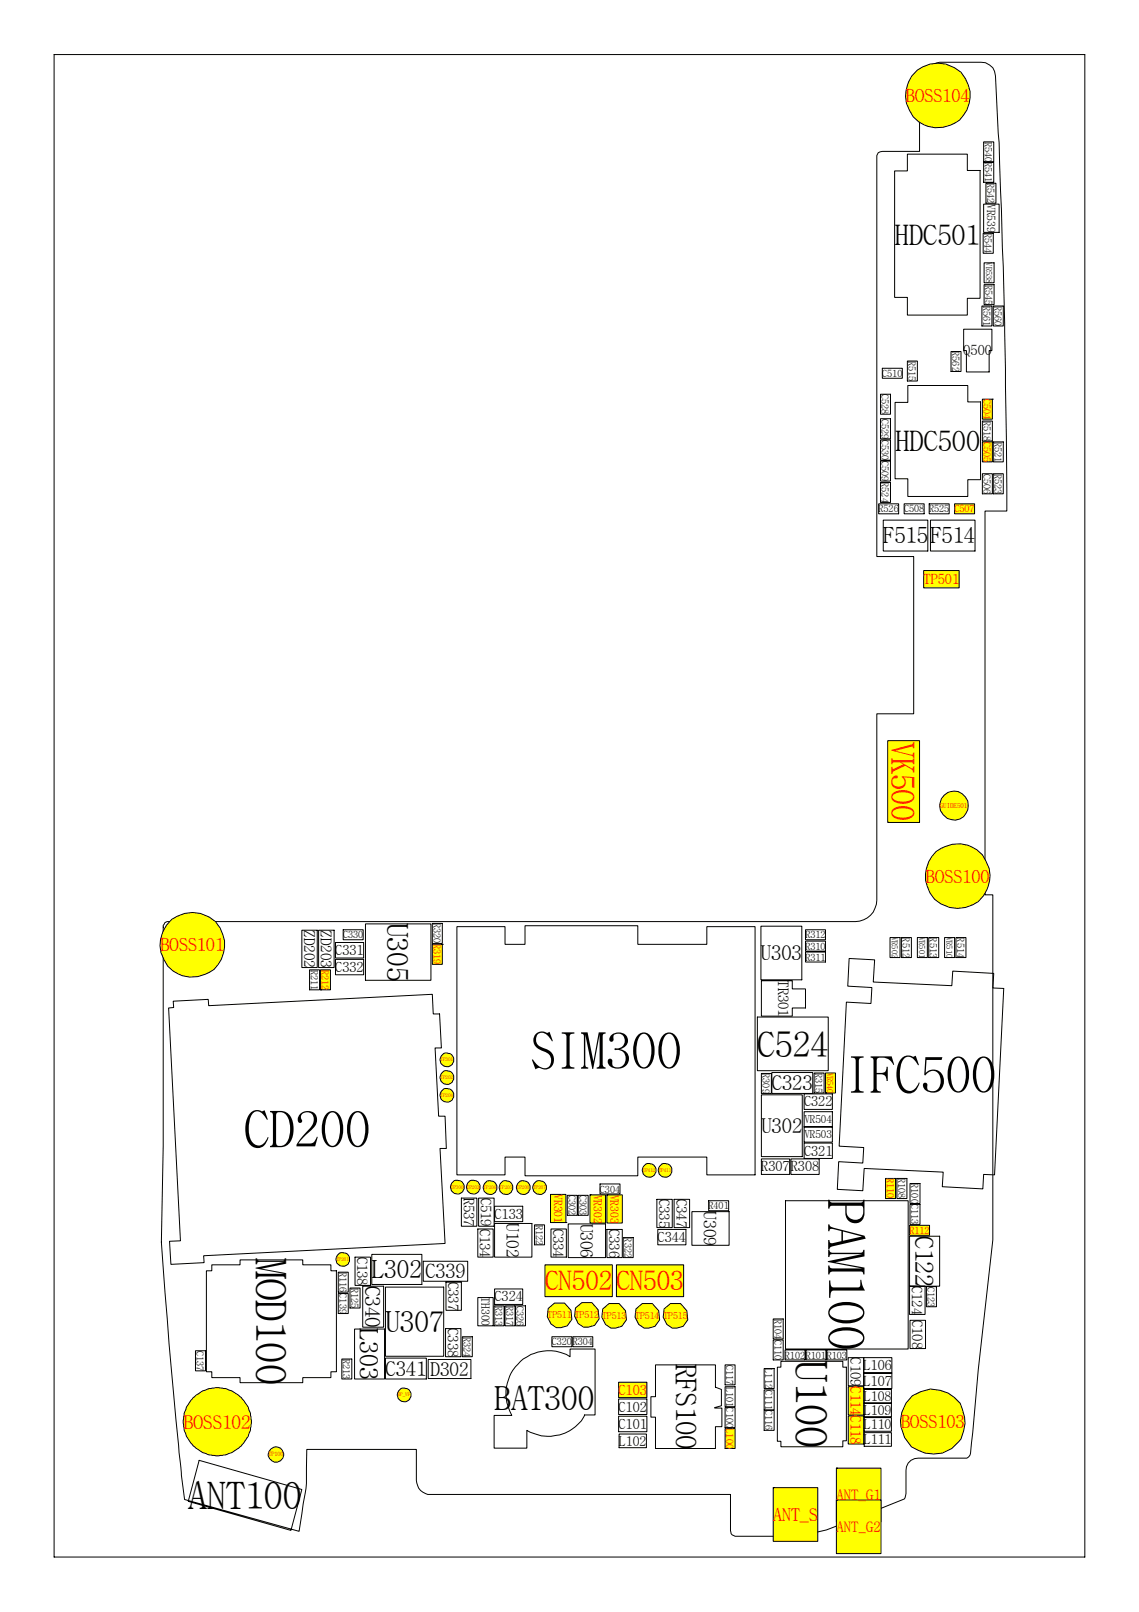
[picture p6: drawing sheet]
<svg xmlns="http://www.w3.org/2000/svg" width="210mm" height="297mm" viewBox="0 0 210 297" stroke-linecap="round" stroke-linejoin="round" font-family="sans-serif">
<path d="M10 10.1h189.9v276.8h-189.9zM171.3 12.2l1.2-.6 .7-.1h7.6a2.64 2.64 0 0 1 2.7 2.5 652.1 652.1 0 0 1 1.2 31.7l.6 22.2 .2 26.3h-4v70.7h1.5v63.6l-2.7 23.9-1.4 15.4a1.22 1.22 0 0 1-.7 .9h-9a2.17 2.17 0 0 0-2.2 2.2v4.3l-.4 1-14.3 5.7-5 1.2h-11.8l-.5-.2-.3-.4-.1-.4v-6.7h-55.8a2.67 2.67 0 0 1-2.1-2.6v-5.7h-20.2v3.4a20.5 20.5 0 0 1-.6 6.6l-.8 5.1-21.1-5.9-1.1-10a1029.9 1029.9 0 0 1-3.2-37.4l.4-17.8v-40.6a.96 .96 0 0 1 .7-.7h126.8a4 4 0 0 0 4-3.9v-34.4h6.8v-28.9h-6.8v-73.9a1.02 1.02 0 0 1 1-.8h6.9v-12.2l.2-1.1a3.8 3.8 0 0 1 1.6-2.4zM36.7 269.1l18.9 5.4-2 7.5-18.9-5.4z" fill="none" stroke="#000" stroke-width=".18"/>
<g fill="#ff0" stroke="#000" stroke-width=".18">
<path d="M154.1 270.5v9.9h8.2v-9.9z" fill-rule="evenodd"/>
<path d="M154.1 276.4v9.9h8.2v-9.9z" fill-rule="evenodd"/>
<path d="M142.5 274.1v9.9h8.2v-9.9z" fill-rule="evenodd"/>
</g>
<path d="M95.9 250.8a7.8 7.8 0 0 1 9.2-.8v-1.4h4.6v12.1h-2a7.4 7.4 0 0 1-9 3.5l-1.6-.6v3.2h-6v-6h3.2a8 8 0 0 1 1.6-10z" fill="none" stroke="#000" stroke-width=".18"/>
<g fill="#ff0" stroke="#000" stroke-width=".18">
<path d="M172.5 156.9a6.1 6.1 0 0 1 8.5 .6 6.2 6.2 0 0 1-.7 8.6 6 6 0 0 1-7.5 0 6 6 0 0 1-1.6-7.3z" fill-rule="evenodd"/>
<path d="M31.7 169.4a6 6 0 0 1 9.6 3.6 6 6 0 0 1-7.7 6.8 5.9 5.9 0 0 1-3.9-4.3 6.5 6.5 0 0 1 2-6.1z" fill-rule="evenodd"/>
<path d="M168.1 257.2l1.5-.7 1.9-.6a6.6 6.6 0 0 1 5.4 2.7 7.3 7.3 0 0 1 .2 6.6 5.9 5.9 0 0 1-7.9 2.1l-1.2-.7a6.3 6.3 0 0 1 .1-9.4z" fill-rule="evenodd"/>
<path d="M169.1 12.9a6.3 6.3 0 0 1 8 .4 6.1 6.1 0 0 1-1.2 9.4 5.9 5.9 0 0 1-7.1-.6 5.9 5.9 0 0 1-1.4-7l.6-1.1z" fill-rule="evenodd"/>
<circle cx="40" cy="261.9" r="6.2"/>
<circle cx="74.5" cy="257" r="1.24"/>
</g>
<path d="M114 257.8h5.2v2.8h-5.2zM133.6 259.4h1.9v3.7h-1.9zM114 261h5.2v2.8h-5.2z" fill="none" stroke="#000" stroke-width=".18"/>
<path d="M114 254.7h5.2v2.8h-5.2z" fill-rule="evenodd" fill="#ff0" stroke="#000" stroke-width=".18"/>
<path d="M167.7 221.9h1.8v3.7h-1.8zM140.8 256.1h1.9v3.7h-1.9zM142.5 246.9h1.8v3.7h-1.8zM156.3 250.2h2.9v5.2h-2.9zM167.7 243.3h2.9v5.2h-2.9z" fill="none" stroke="#000" stroke-width=".18"/>
<path d="M156.3 255.5v5.2h2.9v-5.2z" fill-rule="evenodd" fill="#ff0" stroke="#000" stroke-width=".18"/>
<path d="M133.6 251.5h1.9v3.7h-1.9zM140.8 259.9h1.9v3.7h-1.9z" fill="none" stroke="#000" stroke-width=".18"/>
<path d="M156.3 260.9v5.2h2.9v-5.2z" fill-rule="evenodd" fill="#ff0" stroke="#000" stroke-width=".18"/>
<g fill="none" stroke="#000" stroke-width=".18">
<path d="M61.8 173.7h5.2v2.8h-5.2zM61.8 176.8h5.2v2.8h-5.2zM63.2 171.3h3.7v1.9h-3.7zM142.2 197.6h7.6v3.9h-7.6zM110.6 218.2h3.7v1.8h-3.7zM148.2 210.6h5.2v2.9h-5.2zM148.2 201.6h5.2v2.8h-5.2zM62.3 238.4h1.9v3.6h-1.9zM65.4 231.6h2.9v5.3h-2.9zM66.8 237h3.9v7.6h-3.9zM78 232.4h8.2v3.7h-8.2zM82.2 236.3h2.8v5.1h-2.8z"/>
<path d="M88.1 226.5h2.8v5.1h-2.8zM91.1 222.3h5.2v2.8h-5.2zM91.1 237.5h5.2v2.9h-5.2zM101.5 226.5h2.9v5.1h-2.9zM104.5 220.3h1.9v3.6h-1.9zM106.6 220.3h1.8v3.6h-1.8zM111.8 226.5h2.9v5.2h-2.9zM121.1 221h2.8v5.2h-2.8zM121.2 226.5h5.2v2.9h-5.2zM124.2 221h2.9v5.2h-2.9zM167.6 227.8h5.6v9.2h-5.6zM167.6 237h2.9v5.2h-2.9z"/>
<path d="M170.7 237.1h1.9v3.7h-1.9zM36 248.9h1.9v3.7h-1.9zM71 250.3h7.6v3.8h-7.6zM82.1 244.8h2.8v5.2h-2.8zM95 240.6h1.8v3.7h-1.8zM101.7 246.3h3.7v1.9h-3.7z"/>
</g>
<g fill="#ff0" stroke="#000" stroke-width=".18">
<path d="M181 73.6h1.9v3.6h-1.9z" fill-rule="evenodd"/>
<path d="M181 81.4h1.9v3.7h-1.9z" fill-rule="evenodd"/>
</g>
<path d="M181 87.3h1.9v3.7h-1.9z" fill="none" stroke="#000" stroke-width=".18"/>
<path d="M175.9 92.8h3.7v1.9h-3.7z" fill-rule="evenodd" fill="#ff0" stroke="#000" stroke-width=".18"/>
<path d="M162.3 72.6h1.8v3.7h-1.8zM162.3 77.2h1.8v3.7h-1.8zM162.6 67.9h3.7v1.8h-3.7zM162.3 85h1.8v3.6h-1.8zM162.3 81.1h1.8v3.7h-1.8zM166.6 92.8h3.7v1.9h-3.7zM31.9 184.5l6.5-.4 .1 1.2 41.2-2.1 .1 3.6h1.2l.3 6.3h-1.1l.6 12.6h1.2l.3 5.9h-1.2l.9 17.5-44.5 2.3 .1 1.3-6.1 .3-.3-4.3 2.1-.1-2.2-42.9h.9zM139.6 187.4h13v9.9h-13zM88.2 220.8h2.9v5.2h-2.9z" fill="none" stroke="#000" stroke-width=".18"/>
<g fill="#ff0" stroke="#000" stroke-width=".18">
<path d="M100.4 233.1h12.4v5.8h-12.4z" fill-rule="evenodd"/>
<path d="M113.6 233.1h12.4v5.8h-12.4z" fill-rule="evenodd"/>
</g>
<path d="M162.8 95.8h8.2v5.7h-8.2zM171.5 95.8h8.2v5.7h-8.2zM78.9 250.5h7.9v3.5h-7.9z" fill="none" stroke="#000" stroke-width=".18"/>
<circle cx="175.8" cy="148.4" r="2.65" fill="#ff0" stroke="#000" stroke-width=".18"/>
<path d="M167.2 28.4h11.1v3h2.3v23.6h-2.3v3.1h-11.1v-3.3h-2.3v-23.3h2.3zM167.3 71h11.1v3.1h2.3v14.3h-2.3v3.1h-11.1v-3.3h-2.3v-14.1h2.3zM156.5 176.6l4.7 .3-.3 4.1 14.5 .6 .2-2.7 7.5 .5-.1 2.7h2l-1.7 34.4-2-.1-.2 2.7-7.4-.4 .1-2.7-14.5-.7-.3 4.1-4.7-.2 .3-5.1 4.4 .2 .2-2.8-4.6-.3 1.4-26.5 4.5 .2 .2-2.9-4.5-.3z" fill="none" stroke="#000" stroke-width=".18"/>
<path d="M133.6 263.2h1.9v3.7h-1.9z" fill-rule="evenodd" fill="#ff0" stroke="#000" stroke-width=".18"/>
<g fill="none" stroke="#000" stroke-width=".18">
<path d="M177.6 60.7h5.2v3.9h-.5v3.9h-4.2v-3.9h-.5zM165.3 217.1h1.8v3.8h-1.8zM167.7 218.1h1.8v3.7h-1.8zM39 233.1h5.2v-.9h11.6v.9h5.2v1.1h1v18.6h-1v1.1h-5.2v.9h-11.6v-.9h-5.2v-1.1h-1v-18.6h1zM68.5 231.1h9.2v5.6h-9.2zM144.8 221.3h22.6v27.3h-22.6zM65.3 244.9h5.6v9.2h-5.6zM133.6 255.5h1.9v3.7h-1.9zM140.8 252.2h1.9v3.7h-1.9zM142.5 243h1.8v3.7h-1.8zM144.7 248.8h3.7v1.8h-3.7zM148.5 248.8h3.7v1.8h-3.7z"/>
<path d="M152.4 248.8h3.7v1.8h-3.7zM159.2 250.2h5.2v2.8h-5.2zM159.2 253h5.2v2.9h-5.2zM159.3 256h5v2.6h-5zM159.3 258.6h5v2.4h-5zM114.1 264.2h5v2.6h-5zM159.3 261.2h5v2.5h-5zM159.3 264h5v2.5h-5z"/>
</g>
<g fill="#ff0" stroke="#000" stroke-width=".18">
<path d="M163.2 217.1h1.8v3.8h-1.8z" fill-rule="evenodd"/>
<path d="M167.6 225.8h3.7v1.8h-3.7z" fill-rule="evenodd"/>
</g>
<path d="M57 178.7h1.9v3.7h-1.9zM62.3 234.4h1.9v3.7h-1.9zM64.5 237.3h1.9v3.7h-1.9zM98.5 225.7h1.9v3.7h-1.9z" fill="none" stroke="#000" stroke-width=".18"/>
<path d="M59.1 178.7h1.8v3.7h-1.8z" fill-rule="evenodd" fill="#ff0" stroke="#000" stroke-width=".18"/>
<path d="M148.4 173.4h3.7v1.9h-3.7zM148.4 175.4h3.7v1.9h-3.7zM148.4 171.3h3.7v1.9h-3.7zM140.3 197.8h1.9v3.7h-1.9zM150 197.7h1.9v3.7h-1.9zM140.3 213.6h5.2v2.8h-5.2zM145.8 213.6h5.2v2.8h-5.2zM63 250.4h1.8v3.7h-1.8zM91.1 240.6h1.8v3.7h-1.8zM93.1 240.6h1.8v3.7h-1.8zM105.6 246.3h3.6v1.9h-3.6z" fill="none" stroke="#000" stroke-width=".18"/>
<path d="M79.7 174h1.8v3.7h-1.8z" fill-rule="evenodd" fill="#ff0" stroke="#000" stroke-width=".18"/>
<g fill="none" stroke="#000" stroke-width=".18">
<path d="M181.3 26.1h1.8v3.7h-1.8zM181.3 29.9h1.8v3.7h-1.8zM181.7 33.8h1.8v3.6h-1.8zM181 56.4h1.8v3.7h-1.8zM181.2 43h1.8v3.7h-1.8zM181.4 52.5h1.8v3.6h-1.8zM183 56.4h1.9v3.7h-1.9zM167.2 66.5h1.9v3.7h-1.9zM175.3 64.8h1.8v3.7h-1.8zM181 77.6h1.9v3.7h-1.9zM161.9 92.8h3.7v1.9h-3.7zM162.3 88.9h1.8v3.7h-1.8z"/>
<path d="M171.2 92.8h3.7v1.9h-3.7zM183 81.4h1.9v3.7h-1.9zM183 87.3h1.9v3.7h-1.9zM79.7 170.2h1.8v3.6h-1.8zM84.2 170.8h8.9v3.2h3.7v-3.4h20.7v3.4h12.8v-3.2h8.8v45.7h-8.8v-3.3h-12.8v3.5h-20.7v-3.5h-3.7v3.3h-8.9zM166.1 172.8h1.9v3.6h-1.9zM171.2 172.8h1.8v3.6h-1.8zM176.2 172.8h1.8v3.6h-1.8zM85 220.8h2.9v5.2h-2.9zM88.1 239.1h2.8v5.2h-2.8zM114.9 228h1.8v3.7h-1.8zM130.6 221.3h3.7v1.8h-3.7z"/>
<path d="M85.2 246.3h1.8v3.7h-1.8zM120.8 251.5h11v4.1l1.1 .4v3l-1.2 .5h1.3v3.4h-1.2v4h-11v-5.8h-.8v-3.7h.8z"/>
</g>
<g fill="#ff0" stroke="#000" stroke-width=".18">
<path d="M122 214.5a1.29 1.29 0 0 1 1.8 1.1 1.29 1.29 0 0 1-1.8 1.2 1.34 1.34 0 0 1 0-2.3z" fill-rule="evenodd"/>
<path d="M170.2 105.1h6.6v3.2h-6.6z" fill-rule="evenodd"/>
<path d="M101 241.1l1.2-1h1.8l1.2 1.3 .2 1.7-.9 1.2-1.1 .3h-.9l-1-.6-.6-1.4z" fill-rule="evenodd"/>
<path d="M106 241l1.2-1h1.9l1.1 1.4 .2 1.6-.8 1.2-1.2 .4h-.8l-1-.7-.7-1.4z" fill-rule="evenodd"/>
<path d="M111.1 241.2l1.1-1h1.9l1.2 1.3 .1 1.7-.8 1.2-1.2 .3h-.8l-1-.6-.7-1.4z" fill-rule="evenodd"/>
<path d="M117.2 241.2l1.2-1h1.8l1.2 1.3 .2 1.7-.9 1.2-1.2 .3h-.8l-1-.6-.7-1.4z" fill-rule="evenodd"/>
<path d="M122.4 241.2l1.2-1h1.8l1.2 1.3 .1 1.7-.8 1.2-1.2 .3h-.8l-1-.6-.7-1.4z" fill-rule="evenodd"/>
<circle cx="50.8" cy="268" r="1.43"/>
<circle cx="96.4" cy="218.8" r="1.24"/>
<circle cx="63.2" cy="232.1" r="1.23"/>
<circle cx="82.3" cy="198.5" r="1.28"/>
<circle cx="87.2" cy="218.7" r="1.26"/>
<circle cx="82.4" cy="201.8" r="1.24"/>
<circle cx="93.2" cy="218.8" r="1.28"/>
<circle cx="90.3" cy="218.8" r="1.27"/>
<circle cx="99.4" cy="218.8" r="1.24"/>
<circle cx="84.3" cy="218.8" r="1.27"/>
<circle cx="82.4" cy="195.3" r="1.26"/>
<circle cx="119.6" cy="215.6" r="1.24"/>
</g>
<path d="M67.4 170.2h12v10.4h-12zM140.2 170.7h7.6v9.9h-7.6zM140.3 180.7h5.7v1.5h2.4v3.5h-2.4v1.5h-5.7zM140.3 201.7h7.5v11.4h-7.5zM71 237.2h10.8v12.7h-10.8zM91.1 225.4h6.9v6.2h-6.9zM104.7 225.5h6.9v6.2h-6.9zM127.5 223.3h6.9v6.2h-6.9zM143.9 250.8h11.4v1.1h.7v13.6h-.7v1.1h-11.4v-1h-.6v-13.7h.6z" fill="none" stroke="#000" stroke-width=".18"/>
<g fill="#ff0" stroke="#000" stroke-width=".18">
<path d="M163.6 136.5h5.9v15.1h-5.9z" fill-rule="evenodd"/>
<path d="M101.5 220.1v5.2h2.8v-5.2z" fill-rule="evenodd"/>
<path d="M108.7 220.2v5.2h2.9v-5.2z" fill-rule="evenodd"/>
<path d="M111.8 220.2v5.2h2.9v-5.2z" fill-rule="evenodd"/>
</g>
<path d="M181.3 37.6h2.8v5.2h-2.8zM181.4 48.4h1.8v3.7h-1.8zM164 172.8h1.9v3.6h-1.9zM169.1 172.8h1.8v3.6h-1.8zM174.1 172.8h1.8v3.6h-1.8zM148.2 207.6h5.2v2.9h-5.2zM148.2 204.9h5.2v2.8h-5.2z" fill="none" stroke="#000" stroke-width=".18"/>
<path d="M152.1 197.7h1.9v3.7h-1.9z" fill-rule="evenodd" fill="#ff0" stroke="#000" stroke-width=".18"/>
<path d="M55.6 171.4h2.9v6.9h-2.9zM58.7 171.4h2.9v6.9h-2.9z" fill="none" stroke="#000" stroke-width=".18"/>
<g font-size="9.3">
<text x="97.7" y="196.9">SIM300</text>
<text x="155.7" y="201.3">IFC500</text>
<text x="45" y="211.4">CD200</text>
<text x="152.6" y="220.9" transform="rotate(90 152.6 220.9)">PAM100</text>
</g>
<text font-size="8.1" x="146.6" y="250.6" transform="rotate(90 146.6 250.6)">U100</text>
<text font-size="7.8" x="47.1" y="231.8" transform="rotate(90 47.1 231.8)">MOD100</text>
<text font-size="7" x="34.7" y="278">ANT100</text>
<text font-size="6.5" x="139.5" y="194.7">C524</text>
<text font-size="6.1" x="91.1" y="259.9">BAT300</text>
<text font-size="5.9" fill="#f00" x="164.3" y="136.7" transform="rotate(90 164.3 136.7)">VK500</text>
<g font-size="5.4">
<text x="71.4" y="170.1" transform="rotate(90 71.4 170.1)">U305</text>
<text x="71" y="245.5">U307</text>
</g>
<text font-size="5.3" x="124.6" y="251.3" transform="rotate(90 124.6 251.3)">RFS100</text>
<g font-size="5.2">
<text x="164.9" y="45.1">HDC501</text>
<text x="165" y="83.1">HDC500</text>
</g>
<text font-size="4.9" fill="#f00" x="100.5" y="237.7">CN502CN503</text>
<g font-size="4.7">
<text x="168.6" y="227.7" transform="rotate(90 168.6 227.7)">C122</text>
<text x="66.3" y="244.8" transform="rotate(90 66.3 244.8)">L303</text>
</g>
<text font-size="4.6" x="68.5" y="235.5">L302</text>
<g font-size="4.1">
<text x="162.8" y="100.1">F515</text>
<text x="171.5" y="100.1">F514</text>
</g>
<text font-size="3.9" x="67.3" y="236.9" transform="rotate(90 67.3 236.9)">C340</text>
<g font-size="3.8">
<text x="140.2" y="176.9">U303</text>
<text x="142.2" y="200.9">C323</text>
<text x="140.3" y="208.7">U302</text>
<text x="71" y="253.5">C341</text>
</g>
<text font-size="3.7" x="78.4" y="235.6">C339</text>
<text font-size="3.5" x="79.3" y="253.5">D302</text>
<text font-size="3.5" fill="#f00" x="33.9" y="263.2">BOSS102</text>
<g font-size="3.4" fill="#f00">
<text x="167" y="18.8">BOSS104</text>
<text x="170.6" y="162.6">BOSS100</text>
<text x="29.6" y="175.3">BOSS101</text>
<text x="166.1" y="263.1">BOSS103</text>
</g>
<text font-size="3.3" fill="#f00" x="142.5" y="280.2">ANT_S</text>
<g font-size="3.2">
<text x="93.4" y="225.4" transform="rotate(90 93.4 225.4)">U102</text>
<text x="107" y="225.5" transform="rotate(90 107 225.5)">U306</text>
<text x="129.7" y="223.2" transform="rotate(90 129.7 223.2)">U309</text>
</g>
<g font-size="2.8">
<text x="56" y="171.4" transform="rotate(90 56 171.4)">ZD202</text>
<text x="59.1" y="171.4" transform="rotate(90 59.1 171.4)">ZD203</text>
</g>
<g font-size="2.7">
<text x="143.4" y="180.6" transform="rotate(90 143.4 180.6)">TR301</text>
<text x="85.4" y="220.7" transform="rotate(90 85.4 220.7)">R537</text>
<text x="88.6" y="220.7" transform="rotate(90 88.6 220.7)">C519</text>
<text x="121.5" y="220.9" transform="rotate(90 121.5 220.9)">C335</text>
<text x="124.7" y="220.9" transform="rotate(90 124.7 220.9)">C347</text>
<text x="88.5" y="226.4" transform="rotate(90 88.5 226.4)">C134</text>
<text x="101.9" y="226.4" transform="rotate(90 101.9 226.4)">C334</text>
<text x="112.2" y="226.5" transform="rotate(90 112.2 226.5)">C336</text>
<text x="65.8" y="231.6" transform="rotate(90 65.8 231.6)">C138</text>
<text x="82.6" y="236.2" transform="rotate(90 82.6 236.2)">C337</text>
<text x="168" y="236.9" transform="rotate(90 168 236.9)">C124</text>
<text x="82.5" y="244.7" transform="rotate(90 82.5 244.7)">C338</text>
<text x="168.1" y="243.2" transform="rotate(90 168.1 243.2)">C108</text>
<text x="156.7" y="250.1" transform="rotate(90 156.7 250.1)">C109</text>
</g>
<g font-size="2.7" fill="#f00">
<text x="156.7" y="255.5" transform="rotate(90 156.7 255.5)">C114</text>
<text x="156.7" y="260.8" transform="rotate(90 156.7 260.8)">C118</text>
<text x="154.2" y="276.4">ANT_G1</text>
<text x="154.2" y="282.3">ANT_G2</text>
</g>
<g font-size="2.6">
<text x="177.6" y="65.5">Q500</text>
<text x="61.8" y="176">C331</text>
<text x="61.8" y="179.1">C332</text>
<text x="148.2" y="203.9">C322</text>
<text x="140.3" y="215.9">R307R308</text>
<text x="148.2" y="212.9">C321</text>
<text x="91.1" y="224.6">C133</text>
<text x="121.2" y="228.9">C344</text>
<text x="91.1" y="239.8">C324</text>
<text x="159.1" y="252.5">L106</text>
<text x="159.1" y="255.3">L107</text>
<text x="114" y="263.3">C101</text>
<text x="114" y="260.1">C102</text>
</g>
<g font-size="2.6" fill="#f00">
<text x="170.2" y="107.6">TP501</text>
<text x="114" y="257">C103</text>
</g>
<g font-size="2.5">
<text x="159.2" y="258.2">L108</text>
<text x="159.2" y="260.7">L109</text>
<text x="159.2" y="263.4">L110</text>
<text x="114.1" y="266.4">L102</text>
<text x="159.2" y="266.1">L111</text>
</g>
<g font-size="2.1">
<text x="181.9" y="37.6" transform="rotate(90 181.9 37.6)">VR539</text>
<text x="88.7" y="239.1" transform="rotate(90 88.7 239.1)">TH300</text>
</g>
<g font-size="2.1" fill="#f00">
<text x="102.1" y="220" transform="rotate(90 102.1 220)">VR301</text>
<text x="109.4" y="220.1" transform="rotate(90 109.4 220.1)">VR302</text>
<text x="112.5" y="220.1" transform="rotate(90 112.5 220.1)">VR303</text>
</g>
<g font-size="2">
<text x="148.3" y="209.8">VR503</text>
<text x="148.3" y="207">VR504</text>
</g>
<g font-size="1.8">
<text x="181.5" y="26.1" transform="rotate(90 181.5 26.1)">R540R541R542</text>
<text x="181.4" y="43" transform="rotate(90 181.4 43)">R544</text>
<text x="181.6" y="52.4" transform="rotate(90 181.6 52.4)">R545R561</text>
<text x="183.3" y="56.4" transform="rotate(90 183.3 56.4)">R560</text>
<text x="175.5" y="64.7" transform="rotate(90 175.5 64.7)">R562</text>
<text x="162.6" y="69.4">C510</text>
<text x="167.4" y="66.5" transform="rotate(90 167.4 66.5)">R515</text>
<text x="162.5" y="72.6" transform="rotate(90 162.5 72.6)">C528 C529C530C509R524</text>
<text x="183.3" y="81.4" transform="rotate(90 183.3 81.4)">R521</text>
<text x="181.3" y="87.3" transform="rotate(90 181.3 87.3)">C506</text>
<text x="183.3" y="87.3" transform="rotate(90 183.3 87.3)">R523</text>
<text x="161.9" y="94.4">R526 C508 R525 C507</text>
<text x="63.2" y="172.9">C330</text>
<text x="79.9" y="170.1" transform="rotate(90 79.9 170.1)">R320R319</text>
<text x="148.4" y="172.9">R312</text>
<text x="166.3" y="172.7" transform="rotate(90 166.3 172.7)">R512</text>
<text x="171.4" y="172.7" transform="rotate(90 171.4 172.7)">R513</text>
<text x="176.4" y="172.7" transform="rotate(90 176.4 172.7)">R514</text>
<text x="57.3" y="178.7" transform="rotate(90 57.3 178.7)">R211</text>
<text x="148.4" y="175">R310</text>
<text x="148.4" y="177">R311</text>
<text x="140.5" y="197.8" transform="rotate(90 140.5 197.8)">R309</text>
<text x="150.2" y="197.7" transform="rotate(90 150.2 197.7)">R315</text>
<text x="104.8" y="220.2" transform="rotate(90 104.8 220.2)">C302</text>
<text x="106.8" y="220.2" transform="rotate(90 106.8 220.2)">C303</text>
<text x="110.6" y="219.8">C304</text>
<text x="165.5" y="217.1" transform="rotate(90 165.5 217.1)">R108</text>
<text x="167.9" y="218.1" transform="rotate(90 167.9 218.1)">R100C113</text>
<text x="98.7" y="225.7" transform="rotate(90 98.7 225.7)">R122</text>
<text x="130.6" y="222.8">R401</text>
<text x="115.1" y="228" transform="rotate(90 115.1 228)">R322</text>
<text x="62.5" y="234.4" transform="rotate(90 62.5 234.4)">R116C139</text>
<text x="64.7" y="237.3" transform="rotate(90 64.7 237.3)">R125</text>
<text x="170.9" y="237.1" transform="rotate(90 170.9 237.1)">C123</text>
<text x="91.3" y="240.6" transform="rotate(90 91.3 240.6)">R313</text>
<text x="93.3" y="240.6" transform="rotate(90 93.3 240.6)">R317</text>
<text x="95.2" y="240.6" transform="rotate(90 95.2 240.6)">C326</text>
<text x="142.7" y="243" transform="rotate(90 142.7 243)">R104C110</text>
<text x="36.2" y="248.9" transform="rotate(90 36.2 248.9)">C137</text>
<text x="63.2" y="250.4" transform="rotate(90 63.2 250.4)">R213</text>
<text x="85.4" y="246.3" transform="rotate(90 85.4 246.3)">R324</text>
<text x="101.7" y="247.9">C320R304</text>
<text x="133.8" y="251.5" transform="rotate(90 133.8 251.5)">C117L101C100L100</text>
<text x="144.7" y="250.3">R102R101R103</text>
<text x="141" y="252.2" transform="rotate(90 141 252.2)">L112C111C116</text>
</g>
<g font-size="1.8" fill="#f00">
<text x="181.3" y="73.5" transform="rotate(90 181.3 73.5)">C504R518C505</text>
<text x="59.3" y="178.7" transform="rotate(90 59.3 178.7)">R212</text>
<text x="163.4" y="217.1" transform="rotate(90 163.4 217.1)">R110</text>
<text x="167.6" y="227.4">R112</text>
<text x="100.9" y="243">TP511 TP512 TP513</text>
<text x="117.1" y="243">TP514 TP515</text>
</g>
<g font-size="1.5">
<text x="181.7" y="48.4" transform="rotate(90 181.7 48.4)">VR538</text>
<text x="164.4" y="172.7" transform="rotate(90 164.4 172.7)">VR502</text>
<text x="169.4" y="172.7" transform="rotate(90 169.4 172.7)">VR501</text>
<text x="174.4" y="172.7" transform="rotate(90 174.4 172.7)">VR510</text>
</g>
<text font-size="1.5" fill="#f00" x="152.5" y="197.7" transform="rotate(90 152.5 197.7)">VR540</text>
<text font-size="1.3" fill="#f00" x="173.2" y="148.9">GUIDE501</text>
<text font-size="1.1" fill="#f00" x="49.5" y="268.4">TP100</text>
<g font-size=".9" fill="#f00">
<text x="81.2" y="195.6">TP301</text>
<text x="81.2" y="198.8">TP202</text>
<text x="81.2" y="202.1">TP204</text>
<text x="118.5" y="215.9">TP412 TP411</text>
<text x="83.1" y="219">TP300 TP203</text>
<text x="89.1" y="219.1">TP206 TP205</text>
<text x="95.2" y="219.1">TP200</text>
<text x="98.3" y="219.1">TP207</text>
<text x="62" y="232.3">TP201</text>
<text x="73.3" y="257.3">BP_VF</text>
</g>
</svg>
